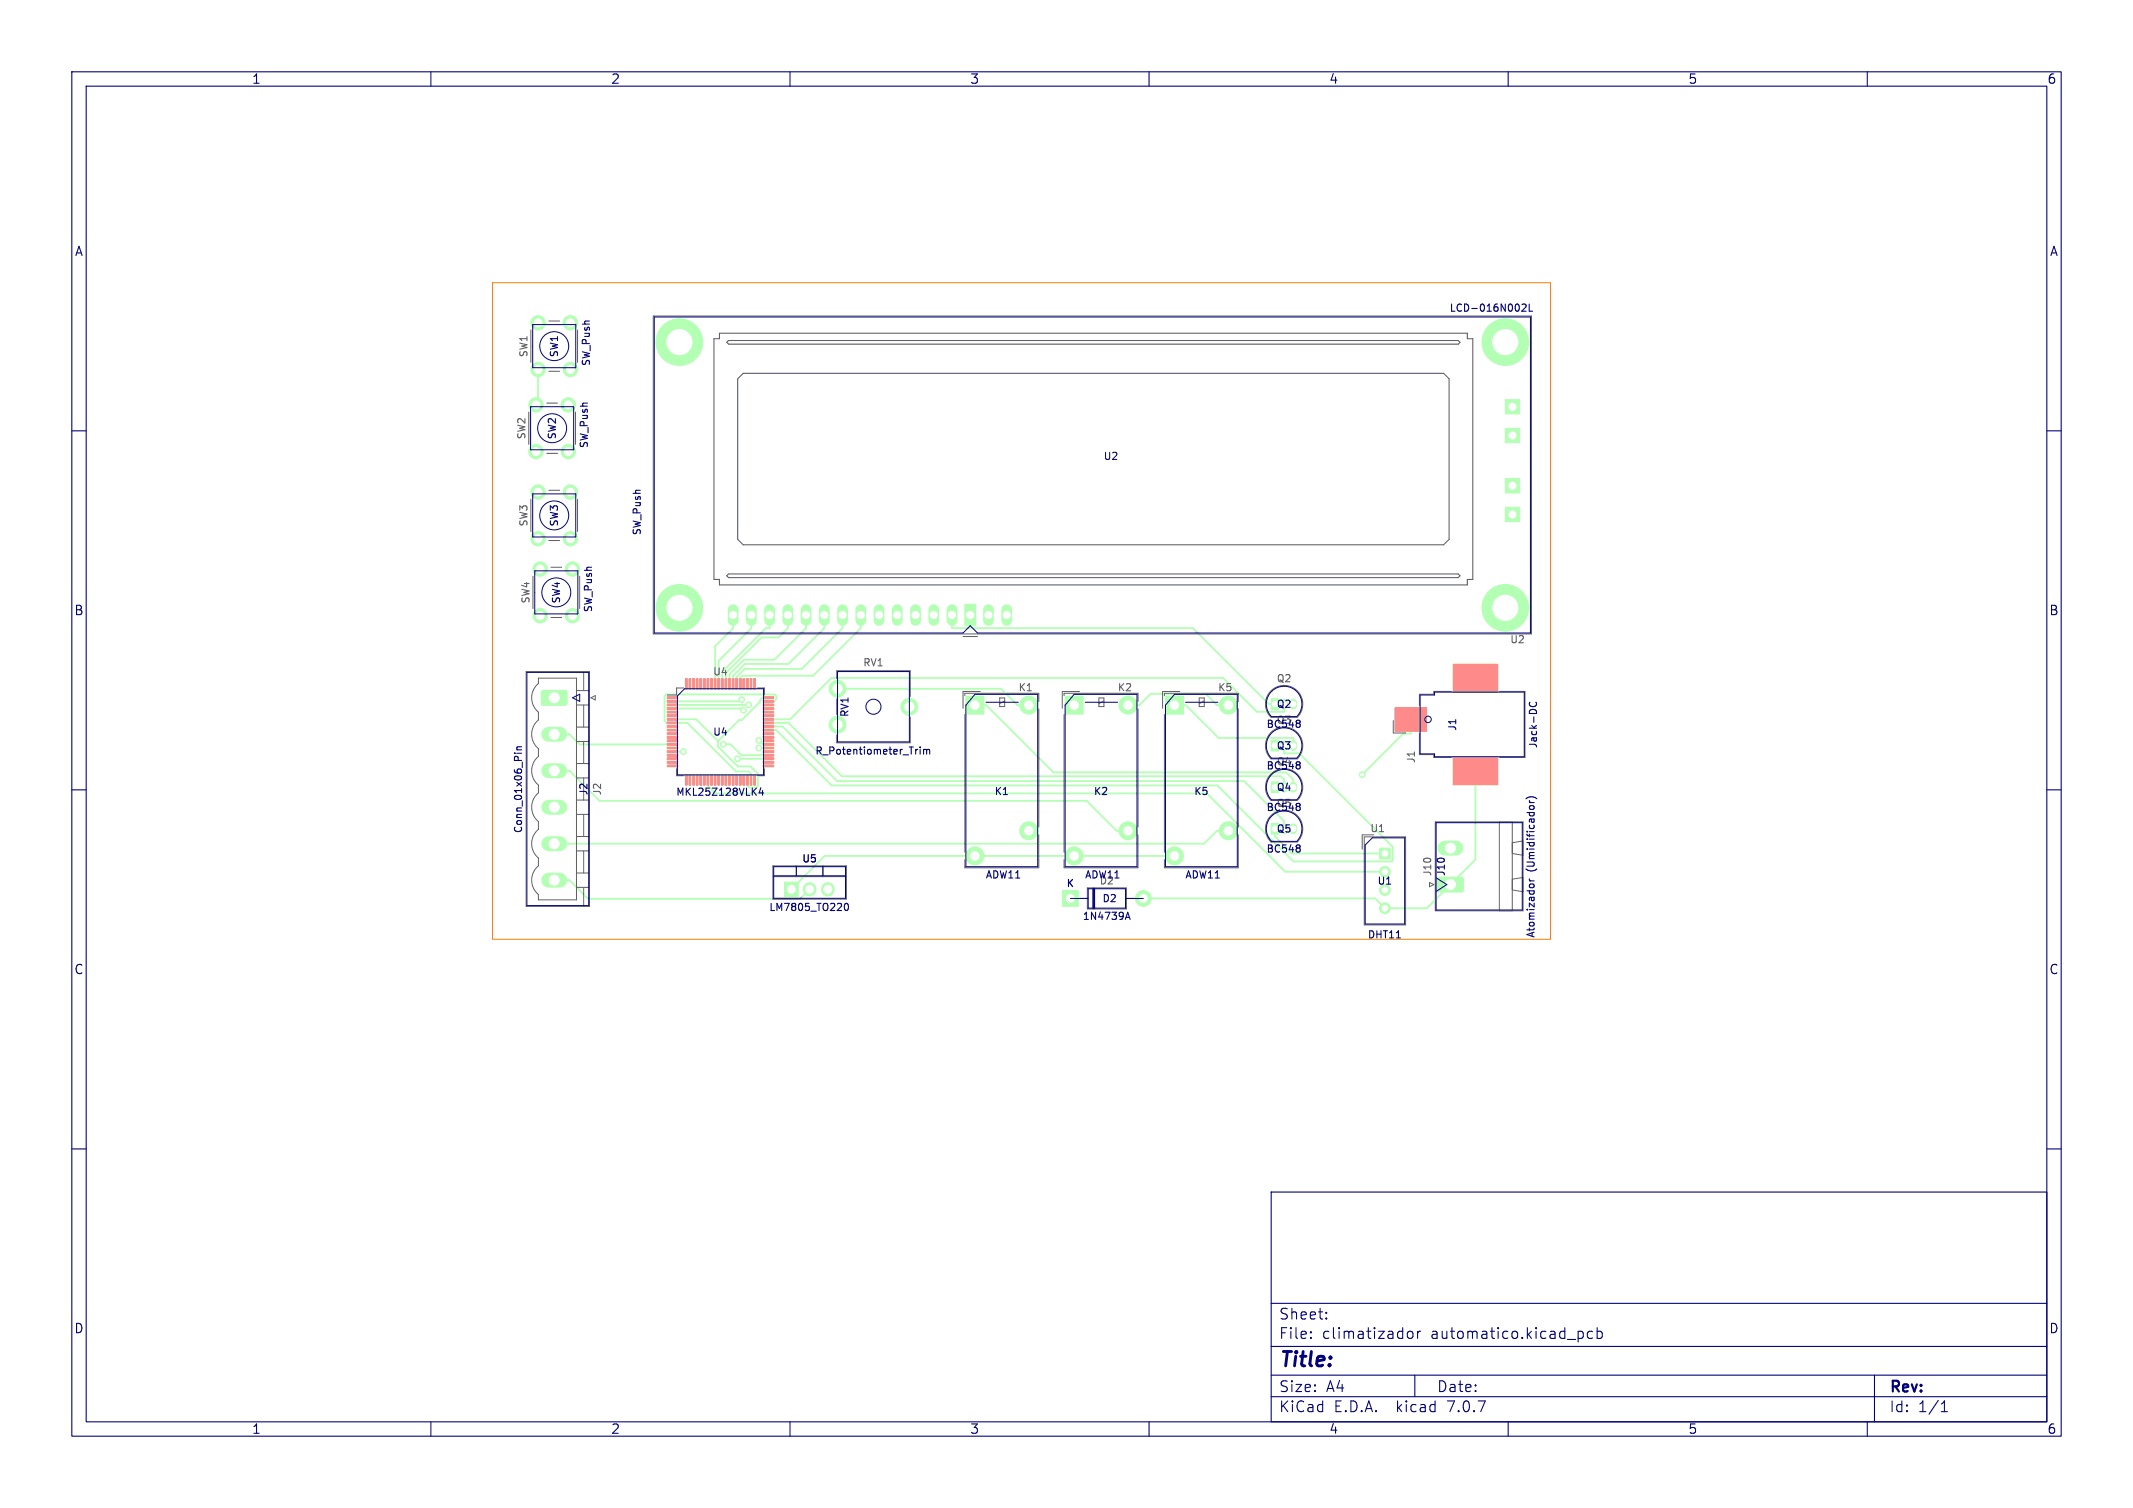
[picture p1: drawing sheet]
<svg xmlns="http://www.w3.org/2000/svg" width="297mm" height="210mm" viewBox="0 0 297 210" stroke-linecap="round" stroke-linejoin="round" font-family="sans-serif">
<g fill="#b3ffb3" stroke="#b3ffb3" stroke-width=".14">
<path d="M147.9 124h2.2v2.2h-2.2z"/>
<path d="M134.5 96.9h2.5v2.5h-2.5z"/>
<path d="M162.3 96.9h2.5v2.5h-2.5z"/>
<path d="M92.9 97.1l1.4-.1 .1 .2-1.4 .1z"/>
<path d="M92.9 97.6l1.4-.1 .1 .2-1.4 .1z"/>
<path d="M92.9 98.1l1.4-.1 .1 .2-1.4 .1z"/>
<path d="M92.9 98.6l1.4-.1 .1 .2-1.4 .1z"/>
<path d="M92.9 99.1l1.4-.1 .1 .2-1.4 .1z"/>
<path d="M92.9 99.6l1.4-.1 .1 .2-1.4 .1z"/>
<path d="M92.9 100.1l1.4-.1 .1 .2-1.4 .1z"/>
<path d="M92.9 100.6l1.4-.1 .1 .2-1.4 .1z"/>
<path d="M92.9 101.1l1.4-.1 .1 .2-1.4 .1z"/>
<path d="M92.9 101.6l1.4-.1 .1 .2-1.4 .1z"/>
<path d="M92.9 102.1l1.4-.1 .1 .2-1.4 .1z"/>
<path d="M92.9 102.6l1.4-.1 .1 .2-1.4 .1z"/>
<path d="M92.9 103.1l1.4-.1 .1 .2-1.4 .1z"/>
<path d="M92.9 103.6l1.4-.1 .1 .2-1.4 .1z"/>
<path d="M92.9 104.1l1.4-.1 .1 .2-1.4 .1z"/>
<path d="M92.9 104.6l1.4-.1 .1 .2-1.4 .1z"/>
<path d="M92.9 105.1l1.4-.1 .1 .2-1.4 .1z"/>
<path d="M92.9 105.6l1.4-.1 .1 .2-1.4 .1z"/>
<path d="M92.9 106.1l1.4-.1 .1 .2-1.4 .1z"/>
<path d="M92.9 106.6l1.4-.1 .1 .2-1.4 .1z"/>
<path d="M95.5 107.9h.2l-.1 1.4h-.2z"/>
<path d="M96 107.9h.2l-.1 1.4h-.2z"/>
<path d="M96.5 107.9h.2l-.1 1.4h-.2z"/>
<path d="M97 107.9h.2l-.1 1.4h-.2z"/>
<path d="M97.5 107.9h.2l-.1 1.4h-.2z"/>
<path d="M98 107.9h.2l-.1 1.4h-.2z"/>
<path d="M98.5 107.9h.2l-.1 1.4h-.2z"/>
<path d="M99 107.9h.2l-.1 1.4h-.2z"/>
<path d="M99.5 107.9h.2l-.1 1.4h-.2z"/>
<path d="M100 107.9h.2l-.1 1.4h-.2z"/>
<path d="M100.5 107.9h.2l-.1 1.4h-.2z"/>
<path d="M101 107.9h.2l-.1 1.4h-.2z"/>
<path d="M101.5 107.9h.2l-.1 1.4h-.2z"/>
<path d="M102 107.9h.2l-.1 1.4h-.2z"/>
<path d="M102.5 107.9h.2l-.1 1.4h-.2z"/>
<path d="M103 107.9h.2l-.1 1.4h-.2z"/>
<path d="M103.5 107.9h.2l-.1 1.4h-.2z"/>
<path d="M104 107.9h.2l-.1 1.4h-.2z"/>
<path d="M104.5 107.9h.2l-.1 1.4h-.2z"/>
<path d="M105 107.9h.2l-.1 1.4h-.2z"/>
<path d="M106.3 106.6l1.4-.1v.2l-1.4 .1z"/>
<path d="M106.3 106.1l1.4-.1v.2l-1.4 .1z"/>
<path d="M106.3 105.6l1.4-.1v.2l-1.4 .1z"/>
<path d="M106.3 105.1l1.4-.1v.2l-1.4 .1z"/>
<path d="M106.3 104.6l1.4-.1v.2l-1.4 .1z"/>
<path d="M106.3 104.1l1.4-.1v.2l-1.4 .1z"/>
<path d="M106.3 103.6l1.4-.1v.2l-1.4 .1z"/>
<path d="M106.3 103.1l1.4-.1v.2l-1.4 .1z"/>
<path d="M106.3 102.6l1.4-.1v.2l-1.4 .1z"/>
<path d="M106.3 102.1l1.4-.1v.2l-1.4 .1z"/>
<path d="M106.3 101.6l1.4-.1v.2l-1.4 .1z"/>
<path d="M106.3 101.1l1.4-.1v.2l-1.4 .1z"/>
<path d="M106.3 100.6l1.4-.1v.2l-1.4 .1z"/>
<path d="M106.3 100.1l1.4-.1v.2l-1.4 .1z"/>
<path d="M106.3 99.6l1.4-.1v.2l-1.4 .1z"/>
<path d="M106.3 99.1l1.4-.1v.2l-1.4 .1z"/>
<path d="M106.3 98.6l1.4-.1v.2l-1.4 .1z"/>
<path d="M106.3 98.1l1.4-.1v.2l-1.4 .1z"/>
<path d="M106.3 97.6l1.4-.1v.2l-1.4 .1z"/>
<path d="M106.3 97.1l1.4-.1v.2l-1.4 .1z"/>
<path d="M105 94.5l.2 .1-.1 1.4-.2-.1z"/>
<path d="M104.5 94.5l.2 .1-.1 1.4-.2-.1z"/>
<path d="M104 94.5l.2 .1-.1 1.4-.2-.1z"/>
<path d="M103.5 94.5l.2 .1-.1 1.4-.2-.1z"/>
<path d="M103 94.5l.2 .1-.1 1.4-.2-.1z"/>
<path d="M102.5 94.5l.2 .1-.1 1.4-.2-.1z"/>
<path d="M102 94.5l.2 .1-.1 1.4-.2-.1z"/>
<path d="M101.5 94.5l.2 .1-.1 1.4-.2-.1z"/>
<path d="M101 94.5l.2 .1-.1 1.4-.2-.1z"/>
<path d="M100.5 94.5l.2 .1-.1 1.4-.2-.1z"/>
<path d="M100 94.5l.2 .1-.1 1.4-.2-.1z"/>
<path d="M99.5 94.5l.2 .1-.1 1.4-.2-.1z"/>
<path d="M99 94.5l.2 .1-.1 1.4-.2-.1z"/>
<path d="M98.5 94.5l.2 .1-.1 1.4-.2-.1z"/>
<path d="M98 94.5l.2 .1-.1 1.4-.2-.1z"/>
<path d="M97.5 94.5l.2 .1-.1 1.4-.2-.1z"/>
<path d="M97 94.5l.2 .1-.1 1.4-.2-.1z"/>
<path d="M96.5 94.5l.2 .1-.1 1.4-.2-.1z"/>
<path d="M96 94.5l.2 .1-.1 1.4-.2-.1z"/>
<path d="M95.5 94.5l.2 .1-.1 1.4-.2-.1z"/>
<path d="M177 103.1h1.1v1.5h-1.1z"/>
<path d="M194.2 98.5h4.4v3.3h-4.4z"/>
<path d="M202.3 105.4h6.2v3.9h-6.2z"/>
<path d="M202.3 92.5h6.2v3.9h-6.2z"/>
<path d="M75.4 96.2l.2-.1 3.2 .1 .2 .2v1.7l-.3 .1h-3.2l-.1-.2z"/>
<path d="M177 114.7h1.1v1.5h-1.1z"/>
<path d="M148.3 96.9h2.5v2.5h-2.5z"/>
<path d="M134.4 84.1h1.5v3h-1.5z"/>
<path d="M209.6 70.6h2v2h-2z"/>
<path d="M209.6 59.6h2v2h-2z"/>
<path d="M209.6 66.6h2v2h-2z"/>
<path d="M209.6 55.6h2v2h-2z"/>
<path d="M177 108.9h1.1v1.5h-1.1z"/>
<path d="M109.2 122.8h1.9v2h-1.9z"/>
<path d="M177 97.3h1.1v1.5h-1.1z"/>
<path d="M192.1 118.1h1.5v1.5h-1.5z"/>
<path d="M200.2 122.2h.2h3.2l.2 .2-.1 1.7-.2 .1h-3.2l-.1-.2z"/>
<circle cx="159.2" cy="125.1" r="1.1"/>
<circle cx="135.7" cy="119.2" r="1.25"/>
<circle cx="143.2" cy="115.7" r="1.25"/>
<circle cx="143.2" cy="98.2" r="1.25"/>
<circle cx="163.5" cy="119.2" r="1.25"/>
<circle cx="171" cy="115.7" r="1.25"/>
<circle cx="171" cy="98.2" r="1.25"/>
<circle cx="116.6" cy="100.9" r="1.17"/>
<circle cx="126.6" cy="98.4" r="1.17"/>
<circle cx="116.6" cy="95.9" r="1.17"/>
<circle cx="74.9" cy="75" r="1"/>
<circle cx="74.9" cy="68.5" r="1"/>
<circle cx="79.4" cy="75" r="1"/>
<circle cx="79.4" cy="68.5" r="1"/>
<circle cx="149.6" cy="119.2" r="1.25"/>
<circle cx="157.1" cy="115.7" r="1.25"/>
<circle cx="157.1" cy="98.2" r="1.25"/>
<circle cx="74.6" cy="62.9" r="1"/>
<circle cx="74.6" cy="56.4" r="1"/>
<circle cx="79.1" cy="62.9" r="1"/>
<circle cx="79.1" cy="56.4" r="1"/>
<circle cx="74.9" cy="51.5" r="1"/>
<circle cx="74.9" cy="45" r="1"/>
<circle cx="79.4" cy="51.5" r="1"/>
<circle cx="79.4" cy="45" r="1"/>
<circle cx="209.6" cy="84.6" r="3.3"/>
<circle cx="209.6" cy="47.6" r="3.2"/>
<circle cx="94.6" cy="84.6" r="3.3"/>
<circle cx="94.6" cy="47.6" r="3.2"/>
<circle cx="192.8" cy="121.4" r=".75"/>
<circle cx="192.8" cy="123.9" r=".75"/>
<circle cx="192.8" cy="126.5" r=".75"/>
<circle cx="75.2" cy="85.7" r="1"/>
<circle cx="75.2" cy="79.2" r="1"/>
<circle cx="79.7" cy="85.7" r="1"/>
<circle cx="79.7" cy="79.2" r="1"/>
<circle cx="95.2" cy="104.7" r=".4"/>
<circle cx="189.7" cy="107.9" r=".4"/>
<circle cx="105.7" cy="103.1" r=".4"/>
<circle cx="105.7" cy="104.2" r=".4"/>
<circle cx="100.7" cy="103.6" r=".4"/>
<circle cx="102.7" cy="105.7" r=".4"/>
<circle cx="103.5" cy="98.9" r=".4"/>
<circle cx="104.2" cy="98.2" r=".4"/>
<circle cx="103.3" cy="97.4" r=".4"/>
</g>
<path d="M180.1 97.8v.5M180.1 103.6v.5M180.1 109.4v.5M180.1 115.2v.4" fill="none" stroke="#b3ffb3" stroke-width="1.1"/>
<path d="M76.4 102.3h1.5M76.4 107.3h1.5M76.4 112.4h1.5M76.4 117.5h1.5M201.2 118.1h1.5M76.4 122.6h1.5" fill="none" stroke="#b3ffb3" stroke-width="2.1"/>
<g fill="none" stroke="#b3ffb3" stroke-width="1.5">
<path d="M102.1 84.9v1.5M104.6 84.9v1.5M107.2 84.9v1.5M109.7 84.9v1.5M112.2 84.9v1.5M114.8 84.9v1.5M117.3 84.9v1.5M119.9 84.9v1.5M122.4 84.9v1.5M124.9 84.9v1.5M127.5 84.9v1.5M130 84.9v1.5"/>
<path d="M132.6 84.9v1.5M137.6 84.9v1.5M140.2 84.9v1.5"/>
</g>
<path d="M112.7 123.8v.1M115.3 123.8v.1" fill="none" stroke="#b3ffb3" stroke-width="1.9"/>
<g fill="none" stroke="#b3ffb3" stroke-width=".25">
<path d="M74.9 51.5v4.6M93.6 98.7h9.7l.2 .2M93.6 98.2h10.6M102.1 85.6v1.9l-2.5 2.5v5.2M103.3 97.4l-.3 .3h-9.4M104.6 85.6v1.9l-4.5 4.5v3.2M107 97.7h.8l.3-.3v-.4l-.3-.3h-15l-.3 .3v3.4l.3 .3h2.9l6.8 6.7h1.7l.4 .4v.8M107 97.2h-.8l-.3 .3v.2l-2.6 2.6h-.4l-2.9 2.9M107.2 85.6v1.9h-.5l-6.1 6.1v1.6M109.7 85.6v1.9l-1.3 1.3h-2.4l-4.9 4.9v1.5M112.2 85.6v1.9l-4.4 4.4h-4.2l-2 2v1.3M114.8 85.6v1.9l-5 5h-6.1l-1.6 1.6v1.1"/>
<path d="M116.6 95.9h22.8l2.3 2.3h1.5M117.3 85.6v1.9l-5.7 5.7h-7.9l-1.1 1.1v.9M119.9 85.6v1.9l-6.7 6.6h-9.8l-.3 .3v.8M132.6 85.6v1.9h33.5l10.6 10.5h.8M135.7 98.2h1.6l9.4 9.4h32.4l1 1v1M157.1 98.2h1.5l1.6-1.6h7.7l1.6 1.6h1.5M163.5 98.2h1.6l4.6 4.6h10.4v1M178.8 99.1h-3.8l-4.7-4.7h-54.5l-5.8 5.8h-3M77.2 102.3h2.1l1.4 1.4h12.9M77.2 107.3h2.1l4.2 4.2h67.8l4.2 4.2h1.6M93.6 104.7h1.6M93.6 100.2h3.3l3.1 3"/>
<path d="M98.6 108.6v.8l1 1.1h68.5l10.9 10.9h13.8M100 103.2v.8l2.7 2.7h1.8l1 1.1v1.6l-.2 .3M100.7 103.6h1l1.5 1.6h3.8M102.7 105.7h4.3M104.1 108.6v.8l.2 .3M105.7 103.1l.5 .6h.8M105.7 104.2h1.3M107 101.7h1.1l7.7 7.7h53.7l10.6 10.6h13.7l.1-.2v-1.9l-13-13h-2.1M107 100.7h2.8l7.4 7.4h61.2l.4 .5v1M107 101.2h2l7.6 7.6h56.6l5.6 5.5v1.1M163.5 119.2h-48.7l-4.6 4.6M171 115.7h-1.5l-1.8 1.8h-90.5"/>
<path d="M177.5 116.5l2.4 2.4h12.9M196.4 100.2v2h-1l-5.7 5.7M205.4 107.3v12.4l-6.7 6.8h-5.9l-1.3-1.4h-32.3M77.2 122.6h2.1l2.6 2.6h29.5l1.3-1.4"/>
</g>
<path d="M74.9 56.1l-.3 .3M74.6 68.2l.3 .3M74.9 79l.3 .2" fill="none" stroke="#b3ffb3" stroke-width=".8"/>
<g fill="#fff" stroke="#fff" stroke-width=".14">
<circle cx="95.2" cy="104.7" r=".2"/>
<circle cx="189.7" cy="107.9" r=".2"/>
<circle cx="105.7" cy="103.1" r=".2"/>
<circle cx="105.7" cy="104.2" r=".2"/>
<circle cx="100.7" cy="103.6" r=".2"/>
<circle cx="102.7" cy="105.7" r=".2"/>
<circle cx="103.5" cy="98.9" r=".2"/>
<circle cx="104.2" cy="98.2" r=".2"/>
<circle cx="103.3" cy="97.4" r=".2"/>
<circle cx="149" cy="125.1" r=".55"/>
<circle cx="159.2" cy="125.1" r=".55"/>
<circle cx="135.7" cy="98.2" r=".6"/>
<circle cx="135.7" cy="119.2" r=".6"/>
<circle cx="143.2" cy="115.7" r=".6"/>
<circle cx="143.2" cy="98.2" r=".6"/>
<circle cx="163.5" cy="98.2" r=".6"/>
<circle cx="163.5" cy="119.2" r=".6"/>
<circle cx="171" cy="115.7" r=".6"/>
<circle cx="171" cy="98.2" r=".6"/>
<circle cx="177.5" cy="103.8" r=".37"/>
<circle cx="180.1" cy="103.8" r=".37"/>
<circle cx="209.2" cy="100.9" r="1"/>
<circle cx="116.6" cy="100.9" r=".65"/>
<circle cx="126.6" cy="98.4" r=".65"/>
<circle cx="116.6" cy="95.9" r=".65"/>
<circle cx="77.2" cy="97.2" r=".7"/>
<circle cx="77.2" cy="102.3" r=".7"/>
<circle cx="77.2" cy="107.3" r=".7"/>
<circle cx="77.2" cy="112.4" r=".7"/>
<circle cx="77.2" cy="117.5" r=".7"/>
<circle cx="77.2" cy="122.6" r=".7"/>
<circle cx="74.9" cy="75" r=".55"/>
<circle cx="74.9" cy="68.5" r=".55"/>
<circle cx="79.4" cy="75" r=".55"/>
<circle cx="79.4" cy="68.5" r=".55"/>
<circle cx="177.5" cy="115.4" r=".37"/>
<circle cx="180.1" cy="115.4" r=".37"/>
<circle cx="149.6" cy="98.2" r=".6"/>
<circle cx="149.6" cy="119.2" r=".6"/>
<circle cx="157.1" cy="115.7" r=".6"/>
<circle cx="157.1" cy="98.2" r=".6"/>
<circle cx="74.6" cy="62.9" r=".55"/>
<circle cx="74.6" cy="56.4" r=".55"/>
<circle cx="79.1" cy="62.9" r=".55"/>
<circle cx="79.1" cy="56.4" r=".55"/>
<circle cx="74.9" cy="51.5" r=".55"/>
<circle cx="74.9" cy="45" r=".55"/>
<circle cx="79.4" cy="51.5" r=".55"/>
<circle cx="79.4" cy="45" r=".55"/>
<circle cx="209.6" cy="84.6" r="1.75"/>
<circle cx="209.6" cy="47.6" r="1.75"/>
<circle cx="94.6" cy="84.6" r="1.75"/>
<circle cx="94.6" cy="47.6" r="1.75"/>
<circle cx="135.1" cy="85.6" r=".5"/>
<circle cx="132.6" cy="85.6" r=".5"/>
<circle cx="130" cy="85.6" r=".5"/>
<circle cx="127.5" cy="85.6" r=".5"/>
<circle cx="124.9" cy="85.6" r=".5"/>
<circle cx="122.4" cy="85.6" r=".5"/>
<circle cx="119.9" cy="85.6" r=".5"/>
<circle cx="117.3" cy="85.6" r=".5"/>
<circle cx="114.8" cy="85.6" r=".5"/>
<circle cx="112.2" cy="85.6" r=".5"/>
<circle cx="109.7" cy="85.6" r=".5"/>
<circle cx="107.2" cy="85.6" r=".5"/>
<circle cx="104.6" cy="85.6" r=".5"/>
<circle cx="102.1" cy="85.6" r=".5"/>
<circle cx="137.6" cy="85.6" r=".5"/>
<circle cx="140.2" cy="85.6" r=".5"/>
<circle cx="210.6" cy="71.6" r=".5"/>
<circle cx="210.6" cy="60.6" r=".5"/>
<circle cx="210.6" cy="67.6" r=".5"/>
<circle cx="210.6" cy="56.6" r=".5"/>
<circle cx="177.5" cy="109.6" r=".37"/>
<circle cx="180.1" cy="109.6" r=".37"/>
<circle cx="110.2" cy="123.8" r=".55"/>
<circle cx="112.7" cy="123.8" r=".55"/>
<circle cx="115.3" cy="123.8" r=".55"/>
<circle cx="177.5" cy="98" r=".37"/>
<circle cx="180.1" cy="98" r=".37"/>
<circle cx="192.8" cy="118.9" r=".4"/>
<circle cx="192.8" cy="121.4" r=".4"/>
<circle cx="192.8" cy="123.9" r=".4"/>
<circle cx="192.8" cy="126.5" r=".4"/>
<circle cx="75.2" cy="85.7" r=".55"/>
<circle cx="75.2" cy="79.2" r=".55"/>
<circle cx="79.7" cy="85.7" r=".55"/>
<circle cx="79.7" cy="79.2" r=".55"/>
<circle cx="202" cy="123.2" r=".7"/>
<circle cx="202" cy="118.1" r=".7"/>
</g>
<g fill="#ff8a8a" stroke="#ff8a8a" stroke-width=".14">
<path d="M92.9 97.1l1.4-.1 .1 .2-1.4 .1z"/>
<path d="M92.9 97.6l1.4-.1 .1 .2-1.4 .1z"/>
<path d="M92.9 98.1l1.4-.1 .1 .2-1.4 .1z"/>
<path d="M92.9 98.6l1.4-.1 .1 .2-1.4 .1z"/>
<path d="M92.9 99.1l1.4-.1 .1 .2-1.4 .1z"/>
<path d="M92.9 99.6l1.4-.1 .1 .2-1.4 .1z"/>
<path d="M92.9 100.1l1.4-.1 .1 .2-1.4 .1z"/>
<path d="M92.9 100.6l1.4-.1 .1 .2-1.4 .1z"/>
<path d="M92.9 101.1l1.4-.1 .1 .2-1.4 .1z"/>
<path d="M92.9 101.6l1.4-.1 .1 .2-1.4 .1z"/>
<path d="M92.9 102.1l1.4-.1 .1 .2-1.4 .1z"/>
<path d="M92.9 102.6l1.4-.1 .1 .2-1.4 .1z"/>
<path d="M92.9 103.1l1.4-.1 .1 .2-1.4 .1z"/>
<path d="M92.9 103.6l1.4-.1 .1 .2-1.4 .1z"/>
<path d="M92.9 104.1l1.4-.1 .1 .2-1.4 .1z"/>
<path d="M92.9 104.6l1.4-.1 .1 .2-1.4 .1z"/>
<path d="M92.9 105.1l1.4-.1 .1 .2-1.4 .1z"/>
<path d="M92.9 105.6l1.4-.1 .1 .2-1.4 .1z"/>
<path d="M92.9 106.1l1.4-.1 .1 .2-1.4 .1z"/>
<path d="M92.9 106.6l1.4-.1 .1 .2-1.4 .1z"/>
<path d="M95.5 107.9h.2l-.1 1.4h-.2z"/>
<path d="M96 107.9h.2l-.1 1.4h-.2z"/>
<path d="M96.5 107.9h.2l-.1 1.4h-.2z"/>
<path d="M97 107.9h.2l-.1 1.4h-.2z"/>
<path d="M97.5 107.9h.2l-.1 1.4h-.2z"/>
<path d="M98 107.9h.2l-.1 1.4h-.2z"/>
<path d="M98.5 107.9h.2l-.1 1.4h-.2z"/>
<path d="M99 107.9h.2l-.1 1.4h-.2z"/>
<path d="M99.5 107.9h.2l-.1 1.4h-.2z"/>
<path d="M100 107.9h.2l-.1 1.4h-.2z"/>
<path d="M100.5 107.9h.2l-.1 1.4h-.2z"/>
<path d="M101 107.9h.2l-.1 1.4h-.2z"/>
<path d="M101.5 107.9h.2l-.1 1.4h-.2z"/>
<path d="M102 107.9h.2l-.1 1.4h-.2z"/>
<path d="M102.5 107.9h.2l-.1 1.4h-.2z"/>
<path d="M103 107.9h.2l-.1 1.4h-.2z"/>
<path d="M103.5 107.9h.2l-.1 1.4h-.2z"/>
<path d="M104 107.9h.2l-.1 1.4h-.2z"/>
<path d="M104.5 107.9h.2l-.1 1.4h-.2z"/>
<path d="M105 107.9h.2l-.1 1.4h-.2z"/>
<path d="M106.3 106.6l1.4-.1v.2l-1.4 .1z"/>
<path d="M106.3 106.1l1.4-.1v.2l-1.4 .1z"/>
<path d="M106.3 105.6l1.4-.1v.2l-1.4 .1z"/>
<path d="M106.3 105.1l1.4-.1v.2l-1.4 .1z"/>
<path d="M106.3 104.6l1.4-.1v.2l-1.4 .1z"/>
<path d="M106.3 104.1l1.4-.1v.2l-1.4 .1z"/>
<path d="M106.3 103.6l1.4-.1v.2l-1.4 .1z"/>
<path d="M106.3 103.1l1.4-.1v.2l-1.4 .1z"/>
<path d="M106.3 102.6l1.4-.1v.2l-1.4 .1z"/>
<path d="M106.3 102.1l1.4-.1v.2l-1.4 .1z"/>
<path d="M106.3 101.6l1.4-.1v.2l-1.4 .1z"/>
<path d="M106.3 101.1l1.4-.1v.2l-1.4 .1z"/>
<path d="M106.3 100.6l1.4-.1v.2l-1.4 .1z"/>
<path d="M106.3 100.1l1.4-.1v.2l-1.4 .1z"/>
<path d="M106.3 99.6l1.4-.1v.2l-1.4 .1z"/>
<path d="M106.3 99.1l1.4-.1v.2l-1.4 .1z"/>
<path d="M106.3 98.6l1.4-.1v.2l-1.4 .1z"/>
<path d="M106.3 98.1l1.4-.1v.2l-1.4 .1z"/>
<path d="M106.3 97.6l1.4-.1v.2l-1.4 .1z"/>
<path d="M106.3 97.1l1.4-.1v.2l-1.4 .1z"/>
<path d="M105 94.5l.2 .1-.1 1.4-.2-.1z"/>
<path d="M104.5 94.5l.2 .1-.1 1.4-.2-.1z"/>
<path d="M104 94.5l.2 .1-.1 1.4-.2-.1z"/>
<path d="M103.5 94.5l.2 .1-.1 1.4-.2-.1z"/>
<path d="M103 94.5l.2 .1-.1 1.4-.2-.1z"/>
<path d="M102.5 94.5l.2 .1-.1 1.4-.2-.1z"/>
<path d="M102 94.5l.2 .1-.1 1.4-.2-.1z"/>
<path d="M101.5 94.5l.2 .1-.1 1.4-.2-.1z"/>
<path d="M101 94.5l.2 .1-.1 1.4-.2-.1z"/>
<path d="M100.5 94.5l.2 .1-.1 1.4-.2-.1z"/>
<path d="M100 94.5l.2 .1-.1 1.4-.2-.1z"/>
<path d="M99.5 94.5l.2 .1-.1 1.4-.2-.1z"/>
<path d="M99 94.5l.2 .1-.1 1.4-.2-.1z"/>
<path d="M98.5 94.5l.2 .1-.1 1.4-.2-.1z"/>
<path d="M98 94.5l.2 .1-.1 1.4-.2-.1z"/>
<path d="M97.5 94.5l.2 .1-.1 1.4-.2-.1z"/>
<path d="M97 94.5l.2 .1-.1 1.4-.2-.1z"/>
<path d="M96.5 94.5l.2 .1-.1 1.4-.2-.1z"/>
<path d="M96 94.5l.2 .1-.1 1.4-.2-.1z"/>
<path d="M95.5 94.5l.2 .1-.1 1.4-.2-.1z"/>
<path d="M194.2 98.5h4.4v3.3h-4.4z"/>
<path d="M202.3 105.4h6.2v3.9h-6.2z"/>
<path d="M202.3 92.5h6.2v3.9h-6.2z"/>
</g>
<g fill="none" stroke="#626262" stroke-width=".14">
<path d="M73.6 57.4v4.5M73.9 46v4.5M76.1 56.1h1.5M76.4 51.7h1.5M76.4 44.7h1.5M80.1 57.4v4.5M80.4 46v4.5M91 44h122.2v44.3h-122.2zM73.9 69.5v4.5M76.1 63.1h1.5M76.4 75.3h1.5M76.4 68.3h1.5"/>
<path d="M76.7 79h1.5M80.4 69.5v4.5M73.3 93.5h8.8v32.7h-8.8zM74.2 80.2v4.5M75 99.2a2.59 2.59 0 0 1 0-4v-.8h5.3v30.9h-5.3v-.7M75 99.2v1.1a2.59 2.59 0 0 0 0 3.9M76.7 86h1.5M80.3 96.2h1.8M80.3 98.2h1.8M80.7 80.2v4.5M81.3 93.5v2.6M81.3 98.2v3.1"/>
<path d="M82.3 97.2l.6-.3v.6zM95.2 95.8h-1v1h-1.3M105.5 95.8h.9v1M116.5 94.5v-1.1h10.2v3.6M116.5 97.3v2.2M126.7 99.8v3.6h-10.2v-1.1M134.1 88.6h2M134.3 96.9v-.4h10.3v1.2M134.3 99.5v19.2M136.5 96.3h-2.4v2.3M139.2 97.2h.7v1.2h-.7zM139.9 97.6l-.7 .4"/>
<path d="M144.6 98.7v16.5M148.2 96.9v-.4h10.3v1.2M148.2 99.5v19.2M150.3 96.3h-2.4v2.3M153 97.2h.7v1.2h-.7zM153.7 97.6l-.7 .4M158.5 98.7v16.5M162.1 96.9v-.4h10.3v1.2M162.1 99.5v19.2M164.3 96.3h-2.4v2.3M167 97.2h.7v1.2h-.7zM167.7 97.6l-.7 .4"/>
<path d="M172.4 98.7v16.5M177 99.9a2.6 2.6 0 0 1 0-3.7 2.6 2.6 0 0 1 3.6 0 2.6 2.6 0 0 1 0 3.7M177 99.9h3.6M202.1 96.3h-2.5v.4h-2v1.6M208.8 96.3h3.5v9.2h-3.5M75 104.3v1a2.59 2.59 0 0 0 0 4M75 109.3v1.1a2.59 2.59 0 0 0 0 4M75 114.4v1.1a2.59 2.59 0 0 0 0 4M75 119.5v1.1a2.59 2.59 0 0 0 0 4M80.3 101.3h1.8M80.3 103.3h1.8M80.3 106.3h1.8"/>
<path d="M80.3 108.3h1.8M80.3 111.4h1.8M80.3 113.4h1.8M80.3 116.5h1.8M80.3 118.5h1.8M81.3 103.3v3M81.3 108.3v3.1M81.3 113.4v3.1M81.3 118.5v3.1M94.2 107.1v.9h1M106.4 107.1v.9h-.9M144.6 116.2v4.6h-10.3v-1.1"/>
<path d="M158.5 116.2v4.6h-10.3v-1.1M172.4 116.2v4.6h-10.3v-1.1M177 105.7a2.6 2.6 0 0 1 0-3.7 2.6 2.6 0 0 1 3.6 0 2.6 2.6 0 0 1 0 3.7M177 117.3a2.6 2.6 0 0 1 0-3.7 2.6 2.6 0 0 1 3.6 0 2.6 2.6 0 0 1 0 3.7M177 111.5a2.6 2.6 0 0 1 0-3.7 2.6 2.6 0 0 1 3.6 0 2.6 2.6 0 0 1 0 3.7M177 105.7h3.6M177 117.3h3.6M177 111.5h3.6M190 116.6l5.7-.1v12.3h-5.7zM191.3 116.3h-1.6v2M194 100.3v1.8h1.7M197.6 102.1v3h2v.4h2.5"/>
<path d="M199.9 114.5h12.2v12.3h-12.2zM208.8 114.5v12.3M210.6 114.5v12.3M210.6 118.9l1.5 .2M212.1 117.1l-1.5 .3M80.3 121.6h1.8M80.3 123.6h1.8M81.3 123.7v2.5M107.6 120.6h10.3v4.6h-10.3zM107.6 122.1h10.3M110.9 120.6v1.5M114.6 120.6v1.5"/>
<path d="M150.4 125.1h1M151.4 123.6h5.4v3h-5.4zM152.2 123.6v3M152.3 123.6v3M152.4 123.6v3M156.8 125.1h1.1M199.1 122.9l.6 .3-.6 .3zM210.6 123.9l1.5 .3M212.1 122.2l-1.5 .2"/>
</g>
<path d="M99.4 47.2h.8v-.8h104.1v.8h.8v33.5h-.8v.8h-104.1v-.8h-.8zM101.2 47.7l.2-.3h101.6l.3 .3-.3 .2h-101.6zM102.7 52.8l.8-.8h97.5l.8 .8v22.3l-.8 .8h-97.5l-.8-.8zM101.2 80.2l.2-.3h101.6l.3 .3-.3 .2h-101.6z" fill="none" stroke="#626262" stroke-width=".15"/>
<g fill="none" stroke="#000080" stroke-width=".15">
<path d="M10 10h277v190h-277zM12 12h273v186h-273zM60 10v2M110 10v2M160 10v2M210 10v2M260 10v2M10 60h2M211.9 42.4l.4-.1 .2 .3-.6 .7h.6M212.9 42.3v1h.5M285 60h2M213 97.8a.47 .47 0 0 0 .4 .7 .47 .47 0 0 0 .5-.5v-.2"/>
<path d="M10 110h2M71.6 104.9h.1M72 104.9h.6M72 104.4h.6M72.6 104h-.6v.3l.1 .1M105.9 109.7l-.2 .7h.6M106.2 110.1v.7M128.1 104v.1M128.1 104.4v.6M128.6 104.4v.6M128.6 104.5l.3-.1 .1 .1M129 104.5l.2-.1h.2l.1 .6"/>
<path d="M129 104.5v.5M180.9 106.1l.1 .2-.1 .2 .1 .2v.2l-.1 .2M180.9 100.3l.1 .2-.1 .2 .1 .2v.2l-.1 .2M180.9 111.9l.1 .2-.1 .2 .1 .2v.2l-.1 .2M180.9 117.7l.1 .2-.1 .2 .1 .2v.2l-.1 .2M212.5 111.2a1.15 1.15 0 0 1 1.5 0M213 111.5l.1 .3M213 112.4l.1-.2h.3l.2 .2M213 111.8h.6M285 110h2M117.7 125.9l.1-.1a.53 .53 0 0 1 .3 .5 .53 .53 0 0 1-.3 .5l-.1-.1-.1-.3zM156.7 128l.3-1 .4 1"/>
<path d="M156.8 127.8h.5M194.4 130.6h.6M213 122.4l.1 .3M213 122.7h.6M213 123.2l.1-.1 .5 .1M10 160h2M285 160h2M177 166h108v32h-108zM60 198v2M110 198v2M160 198v2M177 194.5h108"/>
<path d="M177 191.5h108M177 187.5h108M177 181.5h108M182.5 186.3h.1l-.1 .1M182.5 186.3v.1M182.5 185.5v.1M182.5 185.5h.1l-.1 .1M184.7 183.6v.1M184.7 183.6h-.1l.1 .1M184.7 182.8v.1M184.7 182.8h-.1l.1 .1M196.1 185.5a.41 .41 0 0 1 .6 .2v.4a.41 .41 0 0 1-.3 .3 .41 .41 0 0 1-.4-.3v-.4z"/>
<path d="M197 191.5v3M197.4 185.4v1M197.8 185.4l-.3 .1-.1 .2M210 198v2M219.9 185.4l.4 .1 .2 .2-.1 .6-.2 .1h-.3M221.7 185.5l-.4-.1-.3 .3v.4l.2 .2 .1 .1 .4-.1M222.4 185.5l.4-.1 .3 .3v.4l-.1 .2-.2 .1-.4-.1M222.4 184.9v1.5M260 198v2M261 191.5v6.5M270.3 196.6h.9M270.3 195.5l.4-.4v1.5"/>
</g>
<g fill="none" stroke="#000080" stroke-width=".14">
<path d="M73.9 56.6h6v6h-6zM74.2 45.2h6v6h-6zM91.1 44.1h122v44h-77l-1-1-1 1h-43zM74.2 68.8h6v6h-6zM74.5 79.5h6v6h-6zM73.4 93.6h8.6v32.5h-8.6zM79.7 97.2l1-.5v1zM94.3 96.9l1-1h11v12h-12zM116.6 93.5h10v9.8h-10zM135.7 96.7h8.8v24h-10v-22.5zM137.3 97.8h4.5M149.6 96.7h8.7v24h-10v-22.5z"/>
<path d="M151.1 97.8h4.5M163.5 96.7h8.8v24h-10v-22.5zM165.1 97.8h4.5M180.5 99.8h-3.5a2.48 2.48 0 0 1 0-3.5 2.48 2.48 0 0 1 3.6 0 2.48 2.48 0 0 1 0 3.5M197.7 96.8h2v-.4h12.5v9h-12.5v-.4h-2zM180.5 105.6h-3.5a2.48 2.48 0 0 1 0-3.5 2.48 2.48 0 0 1 3.6 0 2.48 2.48 0 0 1 0 3.5M180.5 117.2h-3.5a2.48 2.48 0 0 1 0-3.5 2.48 2.48 0 0 1 3.6 0 2.48 2.48 0 0 1 0 3.5M180.5 111.4h-3.5a2.48 2.48 0 0 1 0-3.5 2.48 2.48 0 0 1 3.6 0 2.48 2.48 0 0 1 0 3.5M190.1 117.7l1-1h4.5v12h-5.5zM200 114.6h12v12.1h-12zM107.7 120.7h10v4.4h-10zM107.7 122h10"/>
<path d="M110.9 120.7v1.3M114.6 120.7v1.3M149 125.1h2.5M151.5 123.8h5.2v2.7h-5.2zM152.2 123.8v2.7M152.3 123.8v2.7M152.4 123.8v2.7M156.7 125.1h2.5M200 122.2l1.5 1-1.5 .9"/>
<circle cx="76.9" cy="59.6" r="2.02"/>
<circle cx="77.2" cy="48.2" r="2.02"/>
<circle cx="77.2" cy="71.8" r="2.02"/>
<circle cx="77.5" cy="82.5" r="2.02"/>
<circle cx="121.6" cy="98.4" r="1.05"/>
<circle cx="198.8" cy="100.2" r=".45"/>
</g>
<path d="M68.6 39.4h147.3v91.4h-147.3z" fill="none" stroke="#ff8000" stroke-width=".14"/>
<text font-size="2.8" fill="#000080" x="178" y="190.9">Title:</text>
<g font-size="2.1" fill="#000080">
<text x="178" y="184">Sheet:</text>
<text x="178" y="186.7">File:</text>
<text x="184.1" y="186.7">climatizador</text>
<text x="199.3" y="186.7">automatico.kicad_pcb</text>
<text x="178" y="196.9">KiCad</text>
<text x="178" y="194.1">Size:</text>
<text x="184.7" y="194.1">A4</text>
<text x="185.7" y="196.9">E.D.A.</text>
<text x="194.6" y="196.9">kicad</text>
<text x="200" y="194.1">Date:</text>
<text x="201.8" y="196.9">7.0.7</text>
<text x="263" y="194.3">Rev:</text>
<text x="263" y="196.9">Id:</text>
<text x="267.1" y="196.9">1/1</text>
</g>
<g font-size="1.8" fill="#000080">
<text x="35" y="11.9">1</text>
<text x="85" y="11.9">2</text>
<text x="135" y="11.9">3</text>
<text x="185" y="11.9">4</text>
<text x="235" y="11.9">5</text>
<text x="285" y="11.9">6</text>
<text x="10.3" y="35.9">A</text>
<text x="285.4" y="35.9">A</text>
<text x="10.3" y="85.9">B</text>
<text x="285.3" y="85.9">B</text>
<text x="10.3" y="135.9">C</text>
<text x="285.3" y="135.9">C</text>
<text x="10.3" y="185.9">D</text>
<text x="285.3" y="185.9">D</text>
<text x="35" y="199.9">1</text>
<text x="85" y="199.9">2</text>
<text x="135" y="199.9">3</text>
<text x="185" y="199.9">4</text>
<text x="235" y="199.9">5</text>
<text x="285" y="199.9">6</text>
</g>
<g font-size="1.4" fill="#000080">
<text x="201.8" y="43.6">LCD-016N002L</text>
<text x="77.9" y="49.9" transform="rotate(-90 77.9 49.9)">SW1</text>
<text x="82.3" y="51.1" transform="rotate(-90 82.3 51.1)">SW_Push</text>
<text x="77.6" y="61.3" transform="rotate(-90 77.6 61.3)">SW2</text>
<text x="82.1" y="62.5" transform="rotate(-90 82.1 62.5)">SW_Push</text>
<text x="153.7" y="64.2">U2</text>
<text x="77.9" y="73.4" transform="rotate(-90 77.9 73.4)">SW3</text>
<text x="89.4" y="74.6" transform="rotate(-90 89.4 74.6)">SW_Push</text>
<text x="78.2" y="84.1" transform="rotate(-90 78.2 84.1)">SW4</text>
<text x="82.6" y="85.4" transform="rotate(-90 82.6 85.4)">SW_Push</text>
<text x="118.3" y="100" transform="rotate(-90 118.3 100)">RV1</text>
<text x="176.2" y="101.6">BC548</text>
<text x="177.7" y="101">Q3</text>
<text x="177.7" y="98.8">Q2</text>
<text x="203" y="101.9" transform="rotate(-90 203 101.9)">J1</text>
<text x="99.2" y="102.6">U4</text>
<text x="113.4" y="105.3">R_Potentiometer_Trim</text>
<text x="176.2" y="107.4">BC548</text>
<text x="177.7" y="106.8">Q4</text>
<text x="177.7" y="104.6">Q3</text>
<text x="214.2" y="104.3" transform="rotate(-90 214.2 104.3)">Jack-DC</text>
<text x="82" y="110.9" transform="rotate(-90 82 110.9)">J2</text>
<text x="94.1" y="111">MKL25Z128VLK4</text>
<text x="138.4" y="110.9">K1</text>
<text x="152.2" y="110.9">K2</text>
<text x="166.2" y="110.9">K5</text>
<text x="176.2" y="113.1">BC548</text>
<text x="177.7" y="112.6">Q5</text>
<text x="177.7" y="110.4">Q4</text>
<text x="72.9" y="116.1" transform="rotate(-90 72.9 116.1)">Conn_01x06_Pin</text>
<text x="176.2" y="118.9">BC548</text>
<text x="177.7" y="116.1">Q5</text>
<text x="111.6" y="120.3">U5</text>
<text x="137.2" y="122.5">ADW11</text>
<text x="148.4" y="123.7">K</text>
<text x="151" y="122.5">ADW11</text>
<text x="153" y="123.4">D2</text>
<text x="153.4" y="125.8">D2</text>
<text x="164.9" y="122.5">ADW11</text>
<text x="191.7" y="123.4">U1</text>
<text x="201.4" y="122.1" transform="rotate(-90 201.4 122.1)">J10</text>
<text x="213.9" y="121.4" transform="rotate(-90 213.9 121.4)">(Umidificador)</text>
<text x="107" y="127.1">LM7805_TO220</text>
<text x="150.7" y="128.3">1N4739A</text>
<text x="190.4" y="130.9">DHT11</text>
<text x="213.9" y="130.7" transform="rotate(-90 213.9 130.7)">Atomizador</text>
</g>
<g font-size="1.4" fill="#626262">
<text x="73.6" y="49.9" transform="rotate(-90 73.6 49.9)">SW1</text>
<text x="73.4" y="61.3" transform="rotate(-90 73.4 61.3)">SW2</text>
<text x="73.6" y="73.4" transform="rotate(-90 73.6 73.4)">SW3</text>
<text x="73.9" y="84.1" transform="rotate(-90 73.9 84.1)">SW4</text>
<text x="210.2" y="89.8">U2</text>
<text x="99.2" y="94.3">U4</text>
<text x="120.1" y="93">RV1</text>
<text x="177.7" y="95.2">Q2</text>
<text x="141.7" y="96.5">K1</text>
<text x="155.5" y="96.5">K2</text>
<text x="169.5" y="96.5">K5</text>
<text x="197.2" y="106.4" transform="rotate(-90 197.2 106.4)">J1</text>
<text x="83.9" y="110.9" transform="rotate(-90 83.9 110.9)">J2</text>
<text x="190.7" y="116.1">U1</text>
<text x="199.5" y="122.1" transform="rotate(-90 199.5 122.1)">J10</text>
</g>
</svg>
